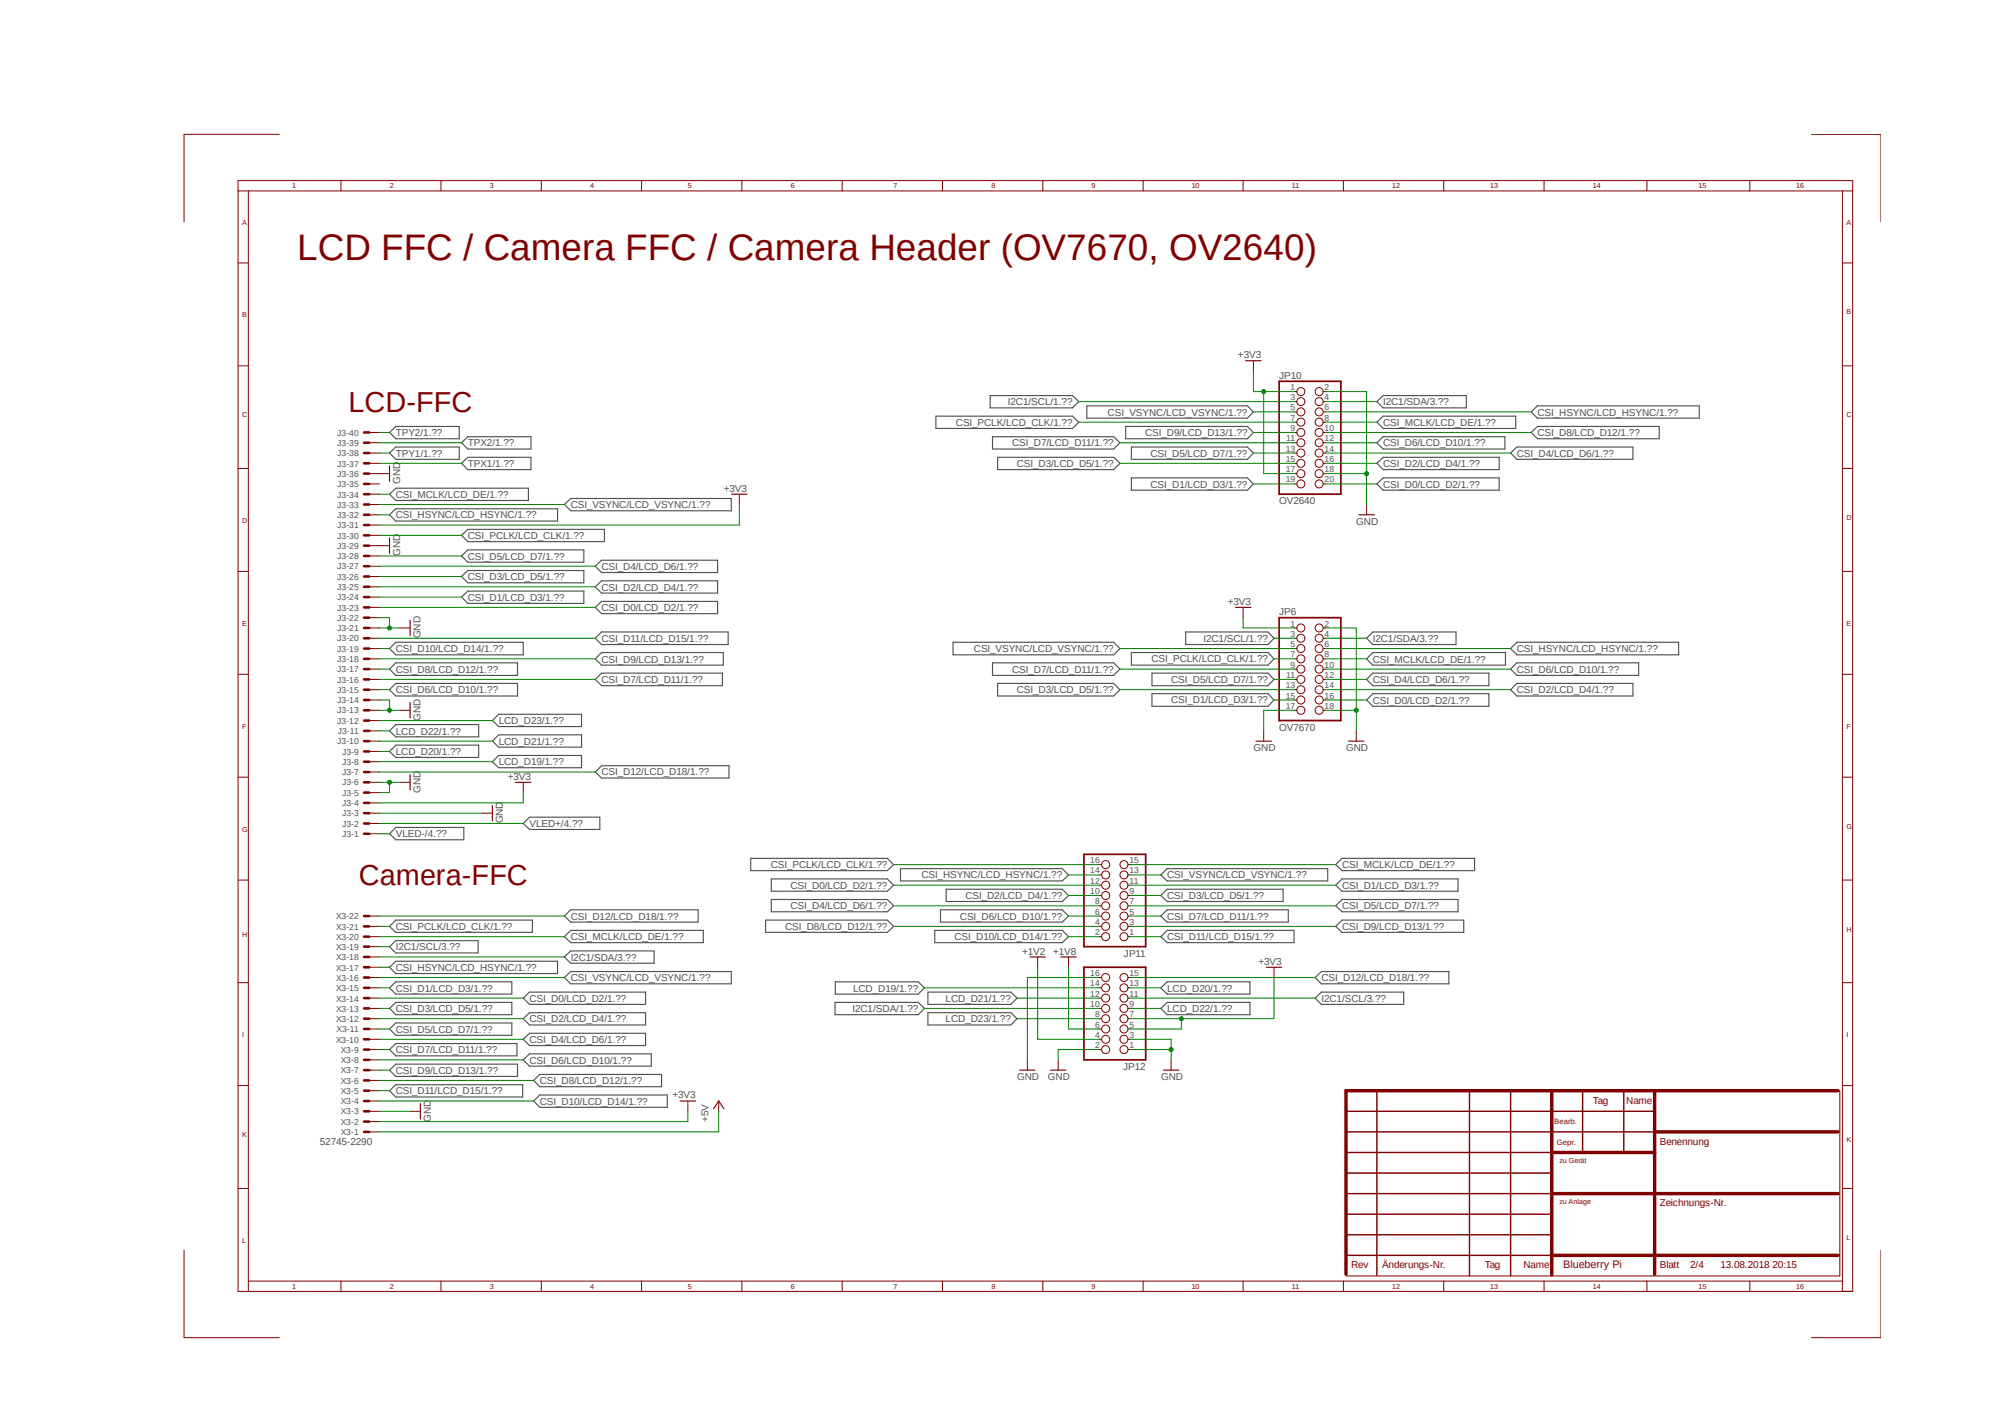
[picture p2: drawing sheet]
<svg xmlns="http://www.w3.org/2000/svg" width="297mm" height="210mm" viewBox="0 0 297 210" stroke-linecap="round" stroke-linejoin="round" font-family="sans-serif">
<path d="M26.9 19.9l251.7 178.6M278.6 19.9l-251.7 178.6" fill="none" stroke="#fff" stroke-width=".15"/>
<g fill="none" stroke="#505050" stroke-width=".17">
<path d="M146.7 58.6h12.2l.9 .9-.9 .9h-12.2zM204 59.5l.9-.9h12.3v1.8h-12.3zM57.7 64.1l.9-.9h9.4v1.8h-9.4zM57.7 67.1l.9-.9h9.4v1.8h-9.4zM57.7 76.2l.9-.8h24v1.8h-24zM57.7 73.2l.9-.9h19.7v1.8h-19.7zM68.4 65.6l.9-.9h9.4v1.8h-9.4zM68.4 68.6l.9-.9h9.4v1.9h-9.4zM68.4 79.3l.9-.9h20.2v1.8h-20.2zM83.6 74.7l.9-.9h23.8v1.8h-23.8zM138.6 61.6h20.3l.9 .9-.9 1h-20.3zM147 64.7h18l.9 .9-.9 .9h-18z"/>
<path d="M147.8 67.7h17.2l.9 .9-.9 1h-17.2zM161 60.1h23.8l.9 .9-.9 .9h-23.8zM166.8 63.2h18l.9 .9-.9 .9h-18zM167.6 70.8h17.2l.9 .9-.9 .9h-17.2zM167.6 66.2h17.2l.9 .9-.9 .9h-17.2zM204 65.6l.9-.9h18v1.8h-18zM204 71.7l.9-.9h17.2v1.8h-17.2zM204 68.6l.9-.9h17.2v1.9h-17.2zM204 62.5l.9-.9h19.6v1.9h-19.6zM223.8 67.1l.9-.9h17.2v1.8h-17.2zM226.8 64.1l1-.9h18v1.8h-18zM226.8 61l1-.9h23.9v1.8h-23.9z"/>
<path d="M57.7 99.1l.9-.9h18.1v1.8h-18.1zM58.6 95.1h18.9v1.9h-18.9l-.9-.9zM68.4 88.4l.9-.9h17.2v1.9h-17.2zM68.4 82.3l.9-.9h17.2v1.9h-17.2zM68.4 85.4l.9-.9h17.2v1.8h-17.2zM88.2 97.6l.9-1h18v1.9h-18zM88.2 90l.9-.9h17.2v1.8h-17.2zM88.2 83.9l.9-.9h17.2v1.8h-17.2zM88.2 86.9l.9-.9h17.2v1.8h-17.2zM88.2 94.5l.9-.9h18.8v1.9h-18.8zM89.1 99.7h17.9v1.9h-17.9l-.9-1zM141.2 95.1h23.8l.9 1-.9 .9h-23.8z"/>
<path d="M147 98.2h18l.9 .9-.9 .9h-18zM167.6 96.6h20.2l.9 1-.9 .9h-20.2zM170.6 99.7h17.2l.9 .9-.9 1h-17.2zM175.6 93.6h12.2l.9 .9-.9 1h-12.2zM202.4 97.6l1-1h19.6v1.9h-19.6zM202.4 94.5l1-.9h12.3v1.9h-12.3zM203.4 99.7h17.2v1.9h-17.2l-1-1zM223.8 99.1l.9-.9h18v1.8h-18zM223.8 96.1l.9-1h24v1.9h-24zM57.7 102.2l.9-1h18.1v1.9h-18.1zM57.7 108.2l.9-.9h12.3v1.8h-12.3zM58.6 110.4h12.3v1.8h-12.3l-.9-.9z"/>
<path d="M72.9 112.8l1-.9h12.2v1.8h-12.2zM72.9 106.7l1-.9h12.2v1.8h-12.2zM72.9 109.8l1-1h12.2v1.9h-12.2zM88.2 114.3l.9-.9h18.9v1.8h-18.9zM147.8 101.2h17.2l.9 1-.9 .9h-17.2zM170.6 102.7h17.2l.9 1-.9 .9h-17.2zM202.4 103.7l1-1h17.2v1.9h-17.2zM223.8 102.2l.9-1h17.2v1.9h-17.2zM57.7 123.5l.9-.9h10.1v1.8h-10.1zM58.6 136.3h20.3v1.8h-20.3l-.9-.9zM77.5 122l.9-1h10.5v1.9h-10.5zM83.6 135.7l.9-1h18.9v1.9h-18.9z"/>
<path d="M84.5 137.8h19.7v1.8h-19.7l-.9-.9zM111.2 127.1h20.2l1 1-1 .8h-20.2zM113.4 136.3h18l1 .9-1 .9h-18zM114.3 130.2h17.1l1 .9-1 .9h-17.1zM114.3 133.2h17.1l1 1-1 .8h-17.1zM133.4 128.7h24l.9 .9-.9 .9h-24zM138.5 137.8h18.9l.9 .9-.9 .9h-18.9zM139.3 134.7h18.1l.9 1-.9 .9h-18.1zM140.2 131.7h17.2l.9 .9-.9 .9h-17.2zM172 135.7l.9-1h17.9v1.9h-17.9zM172 132.6l.9-.9h17.2v1.8h-17.2zM172 129.6l.9-.9h23.8v1.8h-23.8z"/>
<path d="M172.9 137.8h18.8v1.8h-18.8l-.9-.9zM198.8 136.3h18v1.8h-18l-.9-.9zM198.8 130.2h17.2v1.8h-17.2l-.9-.9zM198.8 133.2h17.2v1.8h-17.2l-.9-.8zM198.8 127.1h19.6v1.8h-19.6l-.9-.8zM57.7 158.5l.9-.9h18.1v1.8h-18.1zM57.7 155.4l.9-.8h18v1.8h-18zM57.7 146.3l.9-.9h17.2v1.8h-17.2zM57.7 149.4l.9-.9h17.2v1.8h-17.2zM57.7 152.4l.9-.9h17.2v1.8h-17.2zM57.7 143.3l.9-.9h24v1.8h-24zM57.7 140.2l.9-.9h12.2v1.8h-12.2z"/>
<path d="M77.5 157l.9-.9h18.1v1.8h-18.1zM77.5 147.8l.9-.9h17.2v1.9h-17.2zM77.5 150.9l.9-.9h17.2v1.8h-17.2zM77.5 153.9l.9-.9h17.2v1.9h-17.2zM83.6 144.8l.9-.9h23.8v1.8h-23.8zM83.6 141.7l.9-.9h12.4v1.9h-12.4zM123.7 148.5h12.3l.9 .9-.9 .9h-12.3zM123.7 145.4h12.3l.9 .9-.9 .9h-12.3zM137.5 146.9h12.2l1 .9-1 1h-12.2zM137.5 150h12.2l1 .9-1 .9h-12.2zM172 146.3l.9-.9h12.3v1.8h-12.3zM172 149.4l.9-.9h12.3v1.8h-12.3z"/>
<path d="M194.8 147.8l.9-.9h12.2v1.9h-12.2zM194.8 144.8l.9-.9h18.9v1.8h-18.9zM57.7 161.5l.9-.8h18.8v1.8h-18.8zM79 160l1-.9h18v1.9h-18zM79 163.1l1-.9h18.8v1.8h-18.8z"/>
</g>
<path d="M189.5 56.5h9.1v16.7h-9.1zM189.5 91.5h9.1v15.2h-9.1zM160.6 126.5h9.1v13.7h-9.1zM160.6 143.3h9.1v13.7h-9.1z" fill="none" stroke="#800000" stroke-width=".25"/>
<g fill="none" stroke="#800000" stroke-width=".15">
<path d="M41.4 19.9h-14.1v13M268.4 19.9h10.2v13M35.3 26.8h239.1v164.5h-239.1zM35.3 38.9h1.5M35.3 28.3h239.1M36.8 28.3v163M50.5 26.8v1.5M65.3 26.8v1.5M80.2 26.8v1.5M95 26.8v1.5M109.9 26.8v1.5M124.8 26.8v1.5"/>
<path d="M139.6 26.8v1.5M154.5 26.8v1.5M169.3 26.8v1.5M184.1 26.8v1.5M199 26.8v1.5M213.9 26.8v1.5M228.7 26.8v1.5M244 26.8v1.5M259.2 26.8v1.5M272.9 28.3v163M272.9 38.9h1.5M35.3 54.2h1.5"/>
<path d="M185.7 53.4v1.5M191.8 58h.3M191.8 59.5h.3M196 58h.3M196 59.5h.3M272.9 54.2h1.5M35.3 69.4h1.5M54.7 64.1h1.5M54.7 65.6h1.5M54.7 67.1h1.5M54.7 68.6h1.5M54.7 70.1h3"/>
<path d="M54.7 71.7h1.5M54.7 79.3h1.5M54.7 77.8h1.5M54.7 76.2h1.5M54.7 74.7h1.5M54.7 73.2h1.5M109.5 73.2v1.5M191.8 61h.3M191.8 62.5h.3M191.8 64.1h.3M191.8 65.6h.3M191.8 67.1h.3"/>
<path d="M191.8 68.6h.3M191.8 70.1h.3M191.8 71.7h.3M196 61h.3M196 62.5h.3M196 64.1h.3M196 65.6h.3M196 67.1h.3M196 68.6h.3M196 70.1h.3M196 71.7h.3M202.4 74.7v1.5"/>
<path d="M272.9 69.4h1.5M35.3 99.9h1.5M35.3 84.6h1.5M54.7 93h1.5M54.7 94.5h1.5M54.7 96.1h1.5M54.7 97.6h1.5M54.7 99.1h1.5M54.7 91.5h1.5M54.7 90h1.5M54.7 88.4h1.5M54.7 86.9h1.5"/>
<path d="M54.7 85.4h1.5M54.7 83.9h1.5M54.7 82.3h1.5M54.7 80.8h3M59.2 93h1.5M184.1 90v1.5M191.8 93h.3M191.8 94.5h.3M191.8 96.1h.3M191.8 97.6h.3M191.8 99.1h.3M196 93h.3"/>
<path d="M196 94.5h.3M196 96.1h.3M196 97.6h.3M196 99.1h.3M272.9 99.9h1.5M272.9 84.6h1.5M35.3 115.1h1.5M54.7 100.6h1.5M54.7 102.2h1.5M54.7 103.7h1.5M54.7 105.2h1.5M54.7 118.9h1.5"/>
<path d="M54.7 117.4h1.5M54.7 115.9h1.5M54.7 114.3h1.5M54.7 112.8h1.5M54.7 111.3h1.5M54.7 109.8h1.5M54.7 108.2h1.5M54.7 106.7h1.5M59.2 105.2h1.5M59.2 115.9h1.5M77.5 115.9v1.5M187.2 108.2v1.6"/>
<path d="M191.8 100.6h.3M191.8 102.2h.3M191.8 103.7h.3M191.8 105.2h.3M196 100.6h.3M196 102.2h.3M196 103.7h.3M196 105.2h.3M200.9 108.2v1.6M272.9 115.1h1.5M35.3 130.3h1.5M54.7 123.5h1.5"/>
<path d="M54.7 122h1.5M54.7 120.4h1.5M54.7 138.7h1.5M54.7 137.2h1.5M54.7 135.7h1.5M71.4 120.4h1.5M162.9 138.7h.3M162.9 137.2h.3M162.9 135.7h.3M162.9 134.2h.3M162.9 132.6h.3M162.9 131.1h.3"/>
<path d="M162.9 129.6h.3M162.9 128.1h.3M167.1 138.7h.3M167.1 137.2h.3M167.1 135.7h.3M167.1 134.2h.3M167.1 132.6h.3M167.1 131.1h.3M167.1 129.6h.3M167.1 128.1h.3M272.9 130.3h1.5M35.3 145.5h1.5"/>
<path d="M54.7 158.5h1.5M54.7 157h1.5M54.7 155.4h1.5M54.7 153.9h1.5M54.7 152.4h1.5M54.7 150.9h1.5M54.7 149.4h1.5M54.7 147.8h1.5M54.7 146.3h1.5M54.7 144.8h1.5M54.7 143.3h1.5M54.7 141.7h1.5"/>
<path d="M54.7 140.2h1.5M152.2 157v1.5M153.7 141.7v1.6M156.8 157v1.5M158.3 141.7v1.6M162.9 155.4h.3M162.9 153.9h.3M162.9 152.4h.3M162.9 150.9h.3M162.9 149.4h.3M162.9 147.8h.3M162.9 146.3h.3"/>
<path d="M162.9 144.8h.3M167.1 155.4h.3M167.1 153.9h.3M167.1 152.4h.3M167.1 150.9h.3M167.1 149.4h.3M167.1 147.8h.3M167.1 146.3h.3M167.1 144.8h.3M173.5 157v1.5M188.7 143.3v1.5M272.9 145.5h1.5"/>
<path d="M35.3 176h1.5M35.3 160.8h1.5M54.7 167.6h1.5M54.7 166.1h1.5M54.7 164.6h1.5M54.7 163.1h1.5M54.7 161.5h1.5M54.7 160h1.5M60.7 164.6h1.6M101.9 163.1v1.5M106.5 163.1v1.5M272.5 161.5v27.5h-73.1"/>
<path d="M272.9 176h1.5M272.9 160.8h1.5M27.3 185.2v12.9h14.1M36.8 189.7h236.1M50.5 189.7v1.6M65.3 189.7v1.6M80.2 189.7v1.6M95 189.7v1.6M109.9 189.7v1.6M124.8 189.7v1.6M139.6 189.7v1.6M154.5 189.7v1.6"/>
<path d="M169.3 189.7v1.6M184.1 189.7v1.6M199 189.7v1.6M213.9 189.7v1.6M228.7 189.7v1.6M244 189.7v1.6M259.2 189.7v1.6M278.6 185.2v12.9h-10.2"/>
<circle cx="192.7" cy="58" r=".6"/>
<circle cx="192.7" cy="59.5" r=".6"/>
<circle cx="195.4" cy="59.5" r=".6"/>
<circle cx="195.4" cy="58" r=".6"/>
<circle cx="192.7" cy="62.5" r=".6"/>
<circle cx="192.7" cy="68.6" r=".6"/>
<circle cx="192.7" cy="71.7" r=".6"/>
<circle cx="192.7" cy="61" r=".6"/>
<circle cx="192.7" cy="70.1" r=".6"/>
<circle cx="192.7" cy="64" r=".6"/>
<circle cx="192.7" cy="65.6" r=".6"/>
<circle cx="192.7" cy="67.1" r=".6"/>
<circle cx="195.4" cy="62.5" r=".6"/>
<circle cx="195.4" cy="68.6" r=".6"/>
<circle cx="195.4" cy="65.6" r=".6"/>
<circle cx="195.4" cy="70.1" r=".6"/>
<circle cx="195.4" cy="71.7" r=".6"/>
<circle cx="195.4" cy="64" r=".6"/>
<circle cx="195.4" cy="67.1" r=".6"/>
<circle cx="195.4" cy="61" r=".6"/>
<circle cx="192.7" cy="96.1" r=".6"/>
<circle cx="192.7" cy="94.5" r=".6"/>
<circle cx="192.7" cy="99.1" r=".6"/>
<circle cx="192.7" cy="97.6" r=".6"/>
<circle cx="192.7" cy="93" r=".6"/>
<circle cx="195.4" cy="96.1" r=".6"/>
<circle cx="195.4" cy="97.6" r=".6"/>
<circle cx="195.4" cy="93" r=".6"/>
<circle cx="195.4" cy="99.1" r=".6"/>
<circle cx="195.4" cy="94.5" r=".6"/>
<circle cx="192.7" cy="100.6" r=".6"/>
<circle cx="192.7" cy="103.7" r=".6"/>
<circle cx="192.7" cy="102.1" r=".6"/>
<circle cx="192.7" cy="105.2" r=".6"/>
<circle cx="195.4" cy="102.1" r=".6"/>
<circle cx="195.4" cy="100.6" r=".6"/>
<circle cx="195.4" cy="103.7" r=".6"/>
<circle cx="195.4" cy="105.2" r=".6"/>
<circle cx="163.8" cy="132.6" r=".6"/>
<circle cx="163.8" cy="128.1" r=".6"/>
<circle cx="163.8" cy="135.7" r=".6"/>
<circle cx="163.8" cy="129.6" r=".6"/>
<circle cx="163.8" cy="134.2" r=".6"/>
<circle cx="163.8" cy="131.1" r=".6"/>
<circle cx="163.8" cy="137.2" r=".6"/>
<circle cx="163.8" cy="138.7" r=".6"/>
<circle cx="166.5" cy="135.7" r=".6"/>
<circle cx="166.5" cy="128.1" r=".6"/>
<circle cx="166.5" cy="134.2" r=".6"/>
<circle cx="166.5" cy="132.6" r=".6"/>
<circle cx="166.5" cy="138.7" r=".6"/>
<circle cx="166.5" cy="131.1" r=".6"/>
<circle cx="166.5" cy="129.6" r=".6"/>
<circle cx="166.5" cy="137.2" r=".6"/>
<circle cx="163.8" cy="149.4" r=".6"/>
<circle cx="163.8" cy="155.4" r=".6"/>
<circle cx="163.8" cy="153.9" r=".6"/>
<circle cx="163.8" cy="146.3" r=".6"/>
<circle cx="163.8" cy="152.4" r=".6"/>
<circle cx="163.8" cy="150.9" r=".6"/>
<circle cx="163.8" cy="144.8" r=".6"/>
<circle cx="163.8" cy="147.8" r=".6"/>
<circle cx="166.5" cy="153.9" r=".6"/>
<circle cx="166.5" cy="146.3" r=".6"/>
<circle cx="166.5" cy="147.8" r=".6"/>
<circle cx="166.5" cy="152.4" r=".6"/>
<circle cx="166.5" cy="155.4" r=".6"/>
<circle cx="166.5" cy="144.8" r=".6"/>
<circle cx="166.5" cy="150.9" r=".6"/>
<circle cx="166.5" cy="149.4" r=".6"/>
</g>
<g fill="none" stroke="#800000" stroke-width=".17">
<path d="M184.5 53.4h2.3M57.7 69v2.3M57.7 79.7v2.3M108.4 73.2h2.3M201.3 76.2h2.3M60.7 91.9v2.2M183 90h2.3M60.7 104.1v2.2M60.7 114.7v2.3M72.9 119.3v2.3M76.4 115.9h2.3M186.1 109.8h2.2"/>
<path d="M199.8 109.8h2.3M151 158.5h2.3M152.6 141.7h2.3M155.6 158.5h2.3M157.1 141.7h2.3M172.3 158.5h2.3M187.6 143.3h2.3M62.3 163.4v2.3M100.8 163.1h2.2M105.7 164.2l.8-1.1 .7 1.1M229.9 188.8v.2"/>
</g>
<g fill="none" stroke="#800000" stroke-width=".21">
<path d="M199.4 164.6h45.7M199.4 167.6h45.7M199.4 170.7h30.5M199.4 173.7h30.5M199.4 176.8h30.5M199.4 179.8h30.5M204 161.5v27.4M217.7 161.5v27.5M223.8 161.5v27.5M234.4 161.5v9.2M240.5 161.5v9.2M199.4 182.9h30.5"/>
<path d="M199.4 185.9h30.5"/>
</g>
<path d="M229.9 161.5v27.3M229.9 170.7h15.2M229.9 176.8h42.4M245.1 161.5v27.2M245.1 167.6h27.2M272.3 161.5h-72.9v27.2M229.9 185.9h42.4" fill="none" stroke="#800000" stroke-width=".51"/>
<g fill="none" stroke="#800000" stroke-width=".38">
<path d="M53.9 79.3h.8M53.9 77.8h.8M53.9 76.2h.8M53.9 74.7h.8M53.9 73.2h.8M53.9 71.7h.8M53.9 70.1h.8M53.9 68.6h.8M53.9 67.1h.8M53.9 65.6h.8M53.9 64.1h.8M53.9 99.1h.8"/>
<path d="M53.9 97.6h.8M53.9 96.1h.8M53.9 94.5h.8M53.9 93h.8M53.9 91.5h.8M53.9 90h.8M53.9 88.4h.8M53.9 86.9h.8M53.9 85.4h.8M53.9 83.9h.8M53.9 82.3h.8M53.9 80.8h.8"/>
<path d="M53.9 118.9h.8M53.9 117.4h.8M53.9 115.9h.8M53.9 114.3h.8M53.9 112.8h.8M53.9 111.3h.8M53.9 109.8h.8M53.9 108.2h.8M53.9 106.7h.8M53.9 105.2h.8M53.9 103.7h.8M53.9 102.2h.8"/>
<path d="M53.9 100.6h.8M53.9 123.5h.8M53.9 122h.8M53.9 120.4h.8M53.9 138.7h.8M53.9 137.2h.8M53.9 135.7h.8M53.9 158.5h.8M53.9 157h.8M53.9 155.4h.8M53.9 153.9h.8M53.9 152.4h.8"/>
<path d="M53.9 150.9h.8M53.9 149.4h.8M53.9 147.8h.8M53.9 146.3h.8M53.9 144.8h.8M53.9 143.3h.8M53.9 141.7h.8M53.9 140.2h.8M53.9 167.6h.8M53.9 166.1h.8M53.9 164.6h.8M53.9 163.1h.8"/>
<path d="M53.9 161.5h.8M53.9 160h.8"/>
</g>
<path d="M196.3 93h4.6v15.2M196.3 105.2h4.6" fill="none" stroke="#008000" stroke-width=".15"/>
<circle cx="200.9" cy="105.2" r=".3" fill="#008000"/>
<g fill="none" stroke="#008000" stroke-width=".15">
<path d="M196.3 58h6.1v16.7M196.3 70.1h6.1M191.8 105.2h-4.6v3"/>
<circle cx="200.9" cy="105.2" r=".3"/>
</g>
<circle cx="202.4" cy="70.1" r=".3" fill="#008000"/>
<g fill="none" stroke="#008000" stroke-width=".15">
<path d="M56.2 115.9h3M57.7 115.9v1.5h-1.5M56.2 120.4h15.2M56.2 164.6h4.5"/>
<circle cx="202.4" cy="70.1" r=".3"/>
</g>
<circle cx="57.7" cy="115.9" r=".3" fill="#008000"/>
<g fill="none" stroke="#008000" stroke-width=".15">
<path d="M56.2 103.7h1.5v1.5M56.2 105.2h3"/>
<circle cx="57.7" cy="115.9" r=".3"/>
</g>
<circle cx="57.7" cy="105.2" r=".3" fill="#008000"/>
<g fill="none" stroke="#008000" stroke-width=".15">
<path d="M56.2 91.5h1.5v1.5M56.2 93h3"/>
<circle cx="57.7" cy="105.2" r=".3"/>
</g>
<circle cx="57.7" cy="93" r=".3" fill="#008000"/>
<g fill="none" stroke="#008000" stroke-width=".15">
<path d="M162.9 144.8h-10.7v12.2M162.9 155.4h-6.1v1.6M167.4 155.4h6.1M167.4 153.9h6.1v3.1"/>
<circle cx="57.7" cy="93" r=".3"/>
</g>
<circle cx="173.5" cy="155.4" r=".3" fill="#008000"/>
<g fill="none" stroke="#008000" stroke-width=".15">
<path d="M185.7 54.9v3.1h6.1M187.2 58v12.1h4.6M184.1 91.5v1.5h7.7"/>
<circle cx="173.5" cy="155.4" r=".3"/>
</g>
<circle cx="187.2" cy="58" r=".3" fill="#008000"/>
<g fill="none" stroke="#008000" stroke-width=".15">
<path d="M109.5 74.7v3.1h-53.3M77.5 117.4v1.5h-21.3M175 150.9v1.5h-7.6M188.7 144.8v6.1h-21.3M101.9 164.6v1.5h-45.7"/>
<circle cx="187.2" cy="58" r=".3"/>
</g>
<circle cx="175" cy="150.9" r=".3" fill="#008000"/>
<g fill="none" stroke="#008000" stroke-width=".15">
<path d="M159.8 59.5h32M196.3 59.5h7.7M56.2 65.6h12.2M56.2 64.1h1.5M56.2 68.6h12.2M56.2 67.1h1.5M56.2 79.3h12.2M56.2 76.2h1.5M56.2 74.7h27.4M56.2 73.2h1.5M159.8 62.5h32M165.9 65.6h25.9"/>
<path d="M165.9 68.6h25.9M185.7 64.1h6.1M185.7 71.7h6.1M185.7 67.1h6.1M185.7 61h6.1M196.3 65.6h7.7M196.3 64.1h30.5M196.3 71.7h7.7M196.3 68.6h7.7M196.3 67.1h27.5M196.3 62.5h7.7M196.3 61h30.5"/>
<path d="M56.2 99.1h1.5M56.2 97.6h32M56.2 90h32M56.2 88.4h12.2M56.2 86.9h32M56.2 85.4h12.2M56.2 83.9h32M56.2 82.3h12.2M56.2 96.1h1.5M56.2 94.5h32M165.9 99.1h25.9M165.9 96.1h25.9"/>
<path d="M188.7 97.6h3.1M188.7 94.5h3.1M196.3 99.1h27.5M196.3 97.6h6.1M196.3 96.1h27.5M196.3 94.5h6.1M56.2 102.2h1.5M56.2 100.6h32M56.2 114.3h32M56.2 112.8h16.7M56.2 111.3h1.5M56.2 109.8h16.7"/>
<path d="M56.2 108.2h1.5M56.2 106.7h16.7M165.9 102.2h25.9M188.7 100.6h3.1M188.7 103.7h3.1M196.3 102.2h27.5M196.3 100.6h6.1M196.3 103.7h6.1M56.2 135.7h27.4M56.2 137.2h1.5M56.2 138.7h27.4M56.2 123.5h1.5"/>
<path d="M56.2 122h21.3M132.4 137.2h30.5M132.4 131.1h30.5M132.4 134.2h30.5M132.4 128.1h30.5M158.3 135.7h4.6M158.3 132.6h4.6M158.3 129.6h4.6M158.3 138.7h4.6M167.4 135.7h4.6M167.4 137.2h30.5M167.4 131.1h30.5"/>
<path d="M167.4 132.6h4.6M167.4 134.2h30.5M167.4 128.1h30.5M167.4 129.6h4.6M167.4 138.7h4.6M56.2 157h21.3M56.2 155.4h1.5M56.2 158.5h1.5M56.2 147.8h21.3M56.2 146.3h1.5M56.2 150.9h21.3M56.2 149.4h1.5"/>
<path d="M56.2 153.9h21.3M56.2 152.4h1.5M56.2 143.3h1.5M56.2 144.8h27.4M56.2 140.2h1.5M56.2 141.7h27.4M136.9 146.3h26M136.9 149.4h26M150.7 147.8h12.2M150.7 150.9h12.2M153.7 143.3v10.6h9.2M158.3 143.3v9.1h4.6"/>
<path d="M167.4 147.8h27.4M167.4 146.3h4.6M167.4 149.4h4.6M167.4 144.8h27.4M56.2 160h22.8M56.2 163.1h22.8M56.2 161.5h1.5M106.5 164.6v3h-50.3"/>
<circle cx="175" cy="150.9" r=".3"/>
</g>
<text font-size="5.5" fill="#800000" x="44" y="38.5">LCD FFC / Camera FFC / Camera Header (OV7670, OV2640)</text>
<g font-size="4.3" fill="#800000">
<text x="51.6" y="61">LCD-FFC</text>
<text x="53.2" y="131.1">Camera-FFC</text>
</g>
<text font-size="1.6" fill="#800000" x="231.6" y="187.8">Blueberry Pi</text>
<g font-size="1.5" fill="#505050">
<text x="183.4" y="53">+3V3</text>
<text x="189.5" y="56.1">JP10</text>
<text x="58.6" y="64.6">TPY2/1.??</text>
<text x="141.6" y="63.1">CSI_PCLK/LCD_CLK/1.??</text>
<text x="149.3" y="60">I2C1/SCL/1.??</text>
<text x="164.1" y="61.6">CSI_VSYNC/LCD_VSYNC/1.??</text>
<text x="169.6" y="64.6">CSI_D9/LCD_D13/1.??</text>
<text x="204.9" y="63.1">CSI_MCLK/LCD_DE/1.??</text>
<text x="204.9" y="60">I2C1/SDA/3.??</text>
<text x="227.8" y="64.6">CSI_D8/LCD_D12/1.??</text>
<text x="227.8" y="61.6">CSI_HSYNC/LCD_HSYNC/1.??</text>
<text x="58.6" y="67.6">TPY1/1.??</text>
<text x="59.3" y="71.7" transform="rotate(-90 59.3 71.7)">GND</text>
<text x="69.3" y="66.1">TPX2/1.??</text>
<text x="69.3" y="69.2">TPX1/1.??</text>
<text x="149.9" y="66.1">CSI_D7/LCD_D11/1.??</text>
<text x="150.6" y="69.2">CSI_D3/LCD_D5/1.??</text>
<text x="170.4" y="67.6">CSI_D5/LCD_D7/1.??</text>
<text x="204.9" y="66.1">CSI_D6/LCD_D10/1.??</text>
<text x="204.9" y="69.2">CSI_D2/LCD_D4/1.??</text>
<text x="224.7" y="67.6">CSI_D4/LCD_D6/1.??</text>
<text x="58.6" y="76.8">CSI_HSYNC/LCD_HSYNC/1.??</text>
<text x="58.6" y="73.7">CSI_MCLK/LCD_DE/1.??</text>
<text x="84.5" y="75.3">CSI_VSYNC/LCD_VSYNC/1.??</text>
<text x="107.2" y="72.8">+3V3</text>
<text x="170.4" y="72.2">CSI_D1/LCD_D3/1.??</text>
<text x="189.5" y="74.7">OV2640</text>
<text x="200.9" y="77.8">GND</text>
<text x="204.9" y="72.2">CSI_D0/LCD_D2/1.??</text>
<text x="59.3" y="82.3" transform="rotate(-90 59.3 82.3)">GND</text>
<text x="69.3" y="82.9">CSI_D5/LCD_D7/1.??</text>
<text x="69.3" y="79.8">CSI_PCLK/LCD_CLK/1.??</text>
<text x="69.3" y="89">CSI_D1/LCD_D3/1.??</text>
<text x="69.3" y="85.9">CSI_D3/LCD_D5/1.??</text>
<text x="89.1" y="87.5">CSI_D2/LCD_D4/1.??</text>
<text x="89.1" y="84.4">CSI_D4/LCD_D6/1.??</text>
<text x="181.9" y="89.6">+3V3</text>
<text x="62.3" y="94.5" transform="rotate(-90 62.3 94.5)">GND</text>
<text x="89.1" y="90.5">CSI_D0/LCD_D2/1.??</text>
<text x="89.1" y="95.1">CSI_D11/LCD_D15/1.??</text>
<text x="178.3" y="95">I2C1/SCL/1.??</text>
<text x="189.5" y="91.1">JP6</text>
<text x="203.4" y="95.1">I2C1/SDA/3.??</text>
<text x="58.6" y="99.7">CSI_D8/LCD_D12/1.??</text>
<text x="58.6" y="96.6">CSI_D10/LCD_D14/1.??</text>
<text x="89.1" y="101.2">CSI_D7/LCD_D11/1.??</text>
<text x="89.1" y="98.1">CSI_D9/LCD_D13/1.??</text>
<text x="144.3" y="96.6">CSI_VSYNC/LCD_VSYNC/1.??</text>
<text x="149.9" y="99.6">CSI_D7/LCD_D11/1.??</text>
<text x="170.6" y="98.1">CSI_PCLK/LCD_CLK/1.??</text>
<text x="173.5" y="101.1">CSI_D5/LCD_D7/1.??</text>
<text x="203.4" y="101.2">CSI_D4/LCD_D6/1.??</text>
<text x="203.4" y="98.1">CSI_MCLK/LCD_DE/1.??</text>
<text x="224.7" y="99.7">CSI_D6/LCD_D10/1.??</text>
<text x="224.7" y="96.6">CSI_HSYNC/LCD_HSYNC/1.??</text>
<text x="58.6" y="102.7">CSI_D6/LCD_D10/1.??</text>
<text x="62.3" y="106.7" transform="rotate(-90 62.3 106.7)">GND</text>
<text x="73.9" y="107.3">LCD_D23/1.??</text>
<text x="150.6" y="102.7">CSI_D3/LCD_D5/1.??</text>
<text x="173.5" y="104.2">CSI_D1/LCD_D3/1.??</text>
<text x="203.4" y="104.2">CSI_D0/LCD_D2/1.??</text>
<text x="224.7" y="102.7">CSI_D2/LCD_D4/1.??</text>
<text x="58.6" y="111.8">LCD_D20/1.??</text>
<text x="58.6" y="108.8">LCD_D22/1.??</text>
<text x="73.9" y="113.3">LCD_D19/1.??</text>
<text x="73.9" y="110.3">LCD_D21/1.??</text>
<text x="185.7" y="111.3">GND</text>
<text x="189.5" y="108.2">OV7670</text>
<text x="199.4" y="111.3">GND</text>
<text x="62.3" y="117.4" transform="rotate(-90 62.3 117.4)">GND</text>
<text x="75.2" y="115.5">+3V3</text>
<text x="89.1" y="114.9">CSI_D12/LCD_D18/1.??</text>
<text x="58.6" y="124">VLED-/4.??</text>
<text x="74.5" y="122" transform="rotate(-90 74.5 122)">GND</text>
<text x="78.4" y="122.5">VLED+/4.??</text>
<text x="114.2" y="128.6">CSI_PCLK/LCD_CLK/1.??</text>
<text x="117.1" y="131.6">CSI_D0/LCD_D2/1.??</text>
<text x="136.5" y="130.1">CSI_HSYNC/LCD_HSYNC/1.??</text>
<text x="172.9" y="130.1">CSI_VSYNC/LCD_VSYNC/1.??</text>
<text x="198.8" y="131.6">CSI_D1/LCD_D3/1.??</text>
<text x="198.8" y="128.6">CSI_MCLK/LCD_DE/1.??</text>
<text x="58.6" y="137.7">CSI_PCLK/LCD_CLK/1.??</text>
<text x="84.5" y="136.2">CSI_D12/LCD_D18/1.??</text>
<text x="116.3" y="137.7">CSI_D8/LCD_D12/1.??</text>
<text x="117.1" y="134.7">CSI_D4/LCD_D6/1.??</text>
<text x="142.2" y="136.2">CSI_D6/LCD_D10/1.??</text>
<text x="143" y="133.1">CSI_D2/LCD_D4/1.??</text>
<text x="172.9" y="136.2">CSI_D7/LCD_D11/1.??</text>
<text x="172.9" y="133.1">CSI_D3/LCD_D5/1.??</text>
<text x="198.8" y="137.7">CSI_D9/LCD_D13/1.??</text>
<text x="198.8" y="134.7">CSI_D5/LCD_D7/1.??</text>
<text x="58.6" y="143.8">CSI_HSYNC/LCD_HSYNC/1.??</text>
<text x="58.6" y="140.8">I2C1/SCL/3.??</text>
<text x="84.5" y="139.2">CSI_MCLK/LCD_DE/1.??</text>
<text x="84.5" y="142.3">I2C1/SDA/3.??</text>
<text x="141.4" y="139.2">CSI_D10/LCD_D14/1.??</text>
<text x="151.4" y="141.4">+1V2</text>
<text x="156" y="141.4">+1V8</text>
<text x="166.5" y="141.7">JP11</text>
<text x="172.9" y="139.2">CSI_D11/LCD_D15/1.??</text>
<text x="186.4" y="142.9">+3V3</text>
<text x="58.6" y="146.9">CSI_D1/LCD_D3/1.??</text>
<text x="58.6" y="149.9">CSI_D3/LCD_D5/1.??</text>
<text x="78.4" y="148.4">CSI_D0/LCD_D2/1.??</text>
<text x="84.5" y="145.3">CSI_VSYNC/LCD_VSYNC/1.??</text>
<text x="126.3" y="149.9">I2C1/SDA/1.??</text>
<text x="126.4" y="146.9">LCD_D19/1.??</text>
<text x="140.1" y="148.4">LCD_D21/1.??</text>
<text x="172.9" y="146.9">LCD_D20/1.??</text>
<text x="172.9" y="149.9">LCD_D22/1.??</text>
<text x="195.7" y="148.4">I2C1/SCL/3.??</text>
<text x="195.7" y="145.3">CSI_D12/LCD_D18/1.??</text>
<text x="58.6" y="156">CSI_D7/LCD_D11/1.??</text>
<text x="58.6" y="153">CSI_D5/LCD_D7/1.??</text>
<text x="78.4" y="151.4">CSI_D2/LCD_D4/1.??</text>
<text x="78.4" y="154.5">CSI_D4/LCD_D6/1.??</text>
<text x="140.1" y="151.4">LCD_D23/1.??</text>
<text x="58.6" y="159">CSI_D9/LCD_D13/1.??</text>
<text x="78.4" y="157.5">CSI_D6/LCD_D10/1.??</text>
<text x="80" y="160.6">CSI_D8/LCD_D12/1.??</text>
<text x="150.7" y="160">GND</text>
<text x="155.2" y="160">GND</text>
<text x="166.4" y="158.4">JP12</text>
<text x="172" y="160">GND</text>
<text x="58.6" y="162.1">CSI_D11/LCD_D15/1.??</text>
<text x="63.8" y="166.1" transform="rotate(-90 63.8 166.1)">GND</text>
<text x="80" y="163.6">CSI_D10/LCD_D14/1.??</text>
<text x="99.6" y="162.7">+3V3</text>
<text x="104.9" y="166.1" transform="rotate(-90 104.9 166.1)">+5V</text>
<text x="47.4" y="169.5">52745-2290</text>
</g>
<g font-size="1.5" fill="#800000">
<text x="236" y="163.4">Tag</text>
<text x="240.9" y="163.4">Name</text>
<text x="245.9" y="169.5">Benennung</text>
<text x="245.9" y="178.7">Zeichnungs-Nr.</text>
<text x="200.2" y="187.8">Rev</text>
<text x="204.7" y="187.8">Änderungs-Nr.</text>
<text x="220" y="187.8">Tag</text>
<text x="225.7" y="187.8">Name</text>
<text x="245.9" y="187.8">Blatt</text>
<text x="250.4" y="187.8">2/4</text>
<text x="254.8" y="187.8">13.08.2018 20:15</text>
</g>
<g font-size="1.3" fill="#505050">
<text x="191.2" y="57.7">1</text>
<text x="191.2" y="59.3">3</text>
<text x="196.2" y="57.7">2</text>
<text x="196.2" y="59.3">4</text>
<text x="50" y="64.6">J3-40</text>
<text x="190.5" y="65.4">11</text>
<text x="191.2" y="60.8">5</text>
<text x="191.2" y="62.3">7</text>
<text x="191.2" y="63.8">9</text>
<text x="196.2" y="60.8">6</text>
<text x="196.2" y="62.3">8</text>
<text x="196.2" y="63.8">10</text>
<text x="196.2" y="65.4">12</text>
<text x="50" y="70.7">J3-36</text>
<text x="50" y="69.1">J3-37</text>
<text x="50" y="67.6">J3-38</text>
<text x="50" y="66.1">J3-39</text>
<text x="190.5" y="66.9">13</text>
<text x="190.5" y="68.4">15</text>
<text x="190.5" y="69.9">17</text>
<text x="190.5" y="71.5">19</text>
<text x="196.2" y="66.9">14</text>
<text x="196.2" y="68.4">16</text>
<text x="196.2" y="69.9">18</text>
<text x="196.2" y="71.5">20</text>
<text x="50" y="76.8">J3-32</text>
<text x="50" y="75.2">J3-33</text>
<text x="50" y="73.7">J3-34</text>
<text x="50" y="72.2">J3-35</text>
<text x="50" y="82.8">J3-28</text>
<text x="50" y="81.3">J3-29</text>
<text x="50" y="79.8">J3-30</text>
<text x="50" y="78.2">J3-31</text>
<text x="50" y="88.9">J3-24</text>
<text x="50" y="87.4">J3-25</text>
<text x="50" y="85.9">J3-26</text>
<text x="50" y="84.3">J3-27</text>
<text x="50" y="95">J3-20</text>
<text x="50" y="93.5">J3-21</text>
<text x="50" y="91.9">J3-22</text>
<text x="50" y="90.4">J3-23</text>
<text x="191.2" y="92.8">1</text>
<text x="191.2" y="94.3">3</text>
<text x="191.2" y="95.8">5</text>
<text x="196.2" y="92.8">2</text>
<text x="196.2" y="94.3">4</text>
<text x="196.2" y="95.8">6</text>
<text x="50" y="101.1">J3-16</text>
<text x="50" y="99.6">J3-17</text>
<text x="50" y="98">J3-18</text>
<text x="50" y="96.5">J3-19</text>
<text x="190.5" y="101.9">13</text>
<text x="190.5" y="100.4">11</text>
<text x="191.2" y="97.4">7</text>
<text x="191.2" y="98.9">9</text>
<text x="196.2" y="101.9">14</text>
<text x="196.2" y="97.4">8</text>
<text x="196.2" y="98.9">10</text>
<text x="196.2" y="100.4">12</text>
<text x="50" y="107.2">J3-12</text>
<text x="50" y="105.7">J3-13</text>
<text x="50" y="104.1">J3-14</text>
<text x="50" y="102.6">J3-15</text>
<text x="190.5" y="103.5">15</text>
<text x="190.5" y="105">17</text>
<text x="196.2" y="103.5">16</text>
<text x="196.2" y="105">18</text>
<text x="50" y="110.2">J3-10</text>
<text x="50" y="108.7">J3-11</text>
<text x="50.7" y="113.3">J3-8</text>
<text x="50.7" y="111.8">J3-9</text>
<text x="50.7" y="119.4">J3-4</text>
<text x="50.7" y="117.9">J3-5</text>
<text x="50.7" y="116.3">J3-6</text>
<text x="50.7" y="114.8">J3-7</text>
<text x="50.7" y="124">J3-1</text>
<text x="50.7" y="122.4">J3-2</text>
<text x="50.7" y="120.9">J3-3</text>
<text x="161.5" y="130.9">12</text>
<text x="161.5" y="129.4">14</text>
<text x="161.5" y="127.8">16</text>
<text x="167.3" y="130.9">11</text>
<text x="167.3" y="129.4">13</text>
<text x="167.3" y="127.8">15</text>
<text x="49.8" y="137.7">X3-21</text>
<text x="49.8" y="136.1">X3-22</text>
<text x="161.5" y="132.4">10</text>
<text x="162.2" y="137">4</text>
<text x="162.2" y="135.5">6</text>
<text x="162.2" y="133.9">8</text>
<text x="167.3" y="137">3</text>
<text x="167.3" y="135.5">5</text>
<text x="167.3" y="133.9">7</text>
<text x="167.3" y="132.4">9</text>
<text x="49.8" y="143.8">X3-17</text>
<text x="49.8" y="142.2">X3-18</text>
<text x="49.8" y="140.7">X3-19</text>
<text x="49.8" y="139.2">X3-20</text>
<text x="162.2" y="138.5">2</text>
<text x="167.3" y="138.5">1</text>
<text x="49.8" y="149.9">X3-13</text>
<text x="49.8" y="148.3">X3-14</text>
<text x="49.8" y="146.8">X3-15</text>
<text x="49.8" y="145.3">X3-16</text>
<text x="161.5" y="149.1">10</text>
<text x="161.5" y="147.6">12</text>
<text x="161.5" y="146.1">14</text>
<text x="161.5" y="144.6">16</text>
<text x="167.3" y="149.1">9</text>
<text x="167.3" y="147.6">11</text>
<text x="167.3" y="146.1">13</text>
<text x="167.3" y="144.6">15</text>
<text x="49.8" y="154.4">X3-10</text>
<text x="49.8" y="151.4">X3-12</text>
<text x="49.9" y="152.9">X3-11</text>
<text x="50.5" y="156">X3-9</text>
<text x="162.2" y="155.2">2</text>
<text x="162.2" y="153.7">4</text>
<text x="162.2" y="152.2">6</text>
<text x="162.2" y="150.7">8</text>
<text x="167.3" y="155.2">1</text>
<text x="167.3" y="153.7">3</text>
<text x="167.3" y="152.2">5</text>
<text x="167.3" y="150.7">7</text>
<text x="50.5" y="160.5">X3-6</text>
<text x="50.5" y="159">X3-7</text>
<text x="50.5" y="157.5">X3-8</text>
<text x="50.5" y="166.6">X3-2</text>
<text x="50.5" y="165.1">X3-3</text>
<text x="50.5" y="163.5">X3-4</text>
<text x="50.5" y="162">X3-5</text>
<text x="50.5" y="168.1">X3-1</text>
</g>
<g font-size="1.1" fill="#800000">
<text x="43.3" y="27.9">1</text>
<text x="57.7" y="27.9">2</text>
<text x="72.6" y="27.9">3</text>
<text x="87.4" y="27.9">4</text>
<text x="101.9" y="27.9">5</text>
<text x="117.1" y="27.9">6</text>
<text x="132.4" y="27.9">7</text>
<text x="146.9" y="27.9">8</text>
<text x="161.7" y="27.9">9</text>
<text x="176.5" y="27.9">10</text>
<text x="191.4" y="27.9">11</text>
<text x="206.2" y="27.9">12</text>
<text x="220.7" y="27.9">13</text>
<text x="236" y="27.9">14</text>
<text x="251.6" y="27.9">15</text>
<text x="266.1" y="27.9">16</text>
<text x="35.9" y="33.3">A</text>
<text x="273.5" y="33.3">A</text>
<text x="35.9" y="47">B</text>
<text x="273.5" y="46.6">B</text>
<text x="35.9" y="61.8">C</text>
<text x="273.5" y="61.8">C</text>
<text x="35.9" y="77.5">D</text>
<text x="273.5" y="77">D</text>
<text x="35.9" y="92.7">E</text>
<text x="273.5" y="92.7">E</text>
<text x="35.9" y="107.9">F</text>
<text x="273.5" y="107.9">F</text>
<text x="35.9" y="123.2">G</text>
<text x="273.5" y="122.7">G</text>
<text x="273.5" y="138">H</text>
<text x="35.9" y="138.7">H</text>
<text x="35.9" y="153.6">I</text>
<text x="273.5" y="153.6">I</text>
<text x="230.3" y="166.5">Bearb.</text>
<text x="35.9" y="168.4">K</text>
<text x="230.6" y="169.5">Gepr.</text>
<text x="231" y="172.2">zu Gerät</text>
<text x="273.5" y="169.2">K</text>
<text x="231" y="178.3">zu Anlage</text>
<text x="35.9" y="184.1">L</text>
<text x="273.5" y="183.6">L</text>
<text x="43.3" y="190.9">1</text>
<text x="57.7" y="190.9">2</text>
<text x="72.6" y="190.9">3</text>
<text x="87.4" y="190.9">4</text>
<text x="101.9" y="190.9">5</text>
<text x="117.1" y="190.9">6</text>
<text x="132.4" y="190.9">7</text>
<text x="146.9" y="190.9">8</text>
<text x="161.7" y="190.9">9</text>
<text x="176.5" y="190.9">10</text>
<text x="191.4" y="190.9">11</text>
<text x="206.2" y="190.9">12</text>
<text x="220.7" y="190.9">13</text>
<text x="236" y="190.9">14</text>
<text x="251.6" y="190.9">15</text>
<text x="266.1" y="190.9">16</text>
</g>
</svg>
